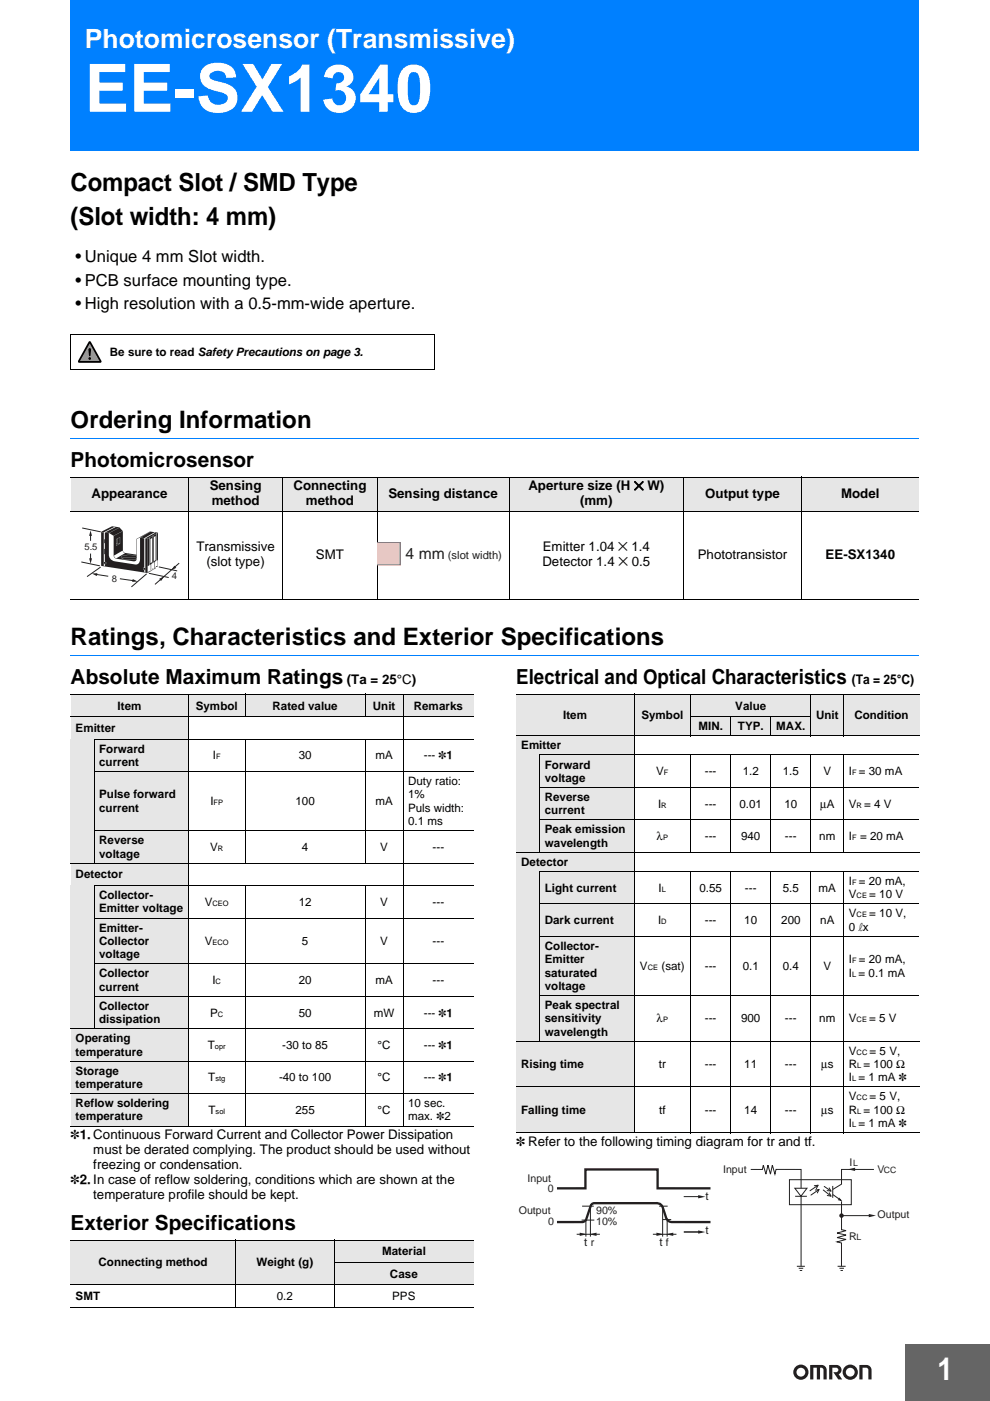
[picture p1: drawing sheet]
<svg xmlns="http://www.w3.org/2000/svg" width="210mm" height="297mm" viewBox="0 0 210 297" stroke-linecap="round" stroke-linejoin="round" font-family="sans-serif">
<path d="M15 0h180v32h-180z" fill="#0080ff"/>
<path d="M192 285h17.9v12h-17.9z" fill="#656565"/>
<path d="M192 284.9v12.1M192 285h17.9" fill="none" stroke="#656565" stroke-width=".21"/>
<g fill="#231f20">
<path d="M171.8 289.4h2.5a1.08 1.08 0 0 1 1 1.1v2h-.6v-2a.55 .55 0 0 0-.8-.5v2.5h-.6v-2.5h-.8v2.5h-.7z"/>
<path d="M182.3 289.4h.7a1.48 1.48 0 0 1 1.8 .7l.1 2.4h-.7v-2l-.1-.3-.4-.2h-.7v2.5h-.7z"/>
<path d="M175.9 289.4h.6a1.63 1.63 0 0 1 1.8 .4 1 1 0 0 1-.4 1.6l.7 1.1h-.8l-1-1.6h.5a.48 .48 0 0 0 .5-.4 .48 .48 0 0 0-.5-.5h-.8v2.5h-.6z"/>
<path d="M168.3 290.9a1.61 1.61 0 0 0 3.2 0 1.61 1.61 0 0 0-3.2 0zM168.9 290.9a.95 .95 0 0 1 1.9 0 .95 .95 0 0 1-1.9 0z"/>
<path d="M179.4 290.9a.95 .95 0 0 0 1.9 0 .95 .95 0 0 0-1.9 0zM178.7 290.9a1.65 1.65 0 0 1 3.3 0 1.65 1.65 0 0 1-3.3 0z"/>
</g>
<path d="M15 92.6h180v2.5h-180z" fill="#fff"/>
<path d="M15 93h180" fill="none" stroke="#0080ff" stroke-width=".21"/>
<path d="M15 138.5h180v2.5h-180z" fill="#fff"/>
<path d="M15 139h180" fill="none" stroke="#0080ff" stroke-width=".21"/>
<path d="M18.9 72.4l.4 .1 2.2 4-.1 .4h-4.6l-.2-.1v-.3z" fill="#000"/>
<path d="M19 72.8l2.1 3.7h-4.1z" fill="#ffdc01"/>
<g fill="#000">
<path d="M18.9 73.8h.3l.1 .3-.1 1.3-.2 .1-.1-.1-.2-1.3z"/>
<circle cx="19" cy="76" r=".29"/>
</g>
<path d="M15 70.9h77.2M15 70.9v7.4h77.2M92.2 70.9v7.5" fill="none" stroke="#000" stroke-width=".21"/>
<g fill="#e6e6e6">
<path d="M15 101.2h25v7.3h-25z"/>
<path d="M40 101.2h20v7.3h-20z"/>
<path d="M60 101.2h20v7.3h-20z"/>
<path d="M80 101.2h28v7.3h-28z"/>
<path d="M108 101.2h37v7.3h-37z"/>
<path d="M145 101.2h25v7.3h-25z"/>
<path d="M170 101.2h25v7.3h-25z"/>
</g>
<path d="M15 101.2h180M15 108.5h180M40 101.1v26M60 101.1v26M80 101.1v26M108 101.1v26M145 101.1v26M170 101.1v26M15 127h180" fill="none" stroke="#000" stroke-width=".21"/>
<path d="M20.4 121.8l2.6 .4M25.4 122.7l2.9 .4M31.6 121.5l4.2 .9M33.7 120.2l3.9 .8" fill="none" stroke="#231f20" stroke-width=".21"/>
<g fill="#231f20">
<path d="M28.2 122.8l1 .5-1.2 .1z"/>
<path d="M19.5 121.6l1.2-.1-.2 .6z"/>
</g>
<path d="M19.2 113.4v1.3M19.2 117.4v1.2" fill="none" stroke="#231f20" stroke-width=".21"/>
<g fill="#231f20">
<path d="M19.2 112.5l.3 1.1h-.6z"/>
<path d="M18.9 118.4h.6l-.3 1.1z"/>
</g>
<path d="M17.3 119.1l3.9 .9M17.4 111.9l4 .9M38 119.4l-5.1 4.5M21.3 120.2l-2.8 2.1M31.1 121.7l-3.2 2.7" fill="none" stroke="#231f20" stroke-width=".21"/>
<g fill="#231f20">
<path d="M37 119.9l.4 .5-1.1 .5z"/>
<path d="M33.8 122.7l1-.5-.6 1z"/>
<path d="M21.5 112.8l2.3-1.2 1.5 .2 .8 .8v3.8a.72 .72 0 0 0 .8 .9l2 .3 .1-3.3 2.8-1.6 1.7 .2v7.2l-.4 .1-.1 .3-.4 .2h-.3v.2l-.7 .3-.2 .3-9.9-1.5z"/>
</g>
<g fill="#fff">
<path d="M31.9 114.3l.4-.2v5.1l-.4 .2z"/>
<path d="M32.7 113.8l.3-.1v5l-.3 .3z"/>
<path d="M24.2 117.8l1.8-1 .5 .5-1.9 1.1z"/>
<path d="M80 116h6.4v2.8h-6.4z"/>
<path d="M24.9 114.2l.5-.3v1.3h-.5zM24.7 115.3l.2-.1 .5 .1-.7 .3zM24.7 114.3l.2-.1v1l-.2 .1zM24.6 114.3v1.4l.9-.4v-1.4z"/>
<path d="M32.9 119.2l.1-.1zM32.9 119.1l.1-.1zM33.2 113.2v5.7zM33.2 118.9h.2zM32.5 119.4l.2-.2zM32.1 119.7l.2-.1zM32.1 119.6l.2-.1zM32.4 113.6v5.8zM32.5 119.4l.2-.1zM31.7 119.9l.2-.2zM31.4 120.2l.1-.1zM31.3 120.1l.2-.1zM31.4 114.2l.2-.1v5.8l-.3 .2zM31.7 114.1v5.7zM31.7 119.9l.2-.1zM30.4 120.4l.4 .1v.3h-.4zM25.8 118a4.8 4.8 0 0 1 3.2-.1v.5a5.1 5.1 0 0 0-3.2-.1l-.1-.2zM25.9 118.4a3.9 3.9 0 0 1 3.1 .1 5 5 0 0 1-3.1-.1zM22.1 119.1l.4 .1v.4l-.4-.1zM22.1 116.4h.1v1.1h-.1zM22.1 114.3h.1v.9h-.1zM21.5 112.8l.5 .1v7.1h.2v-.4h.3v-.4l-.3-.1v-6.2l.9 .1v4.9a1.49 1.49 0 0 0 1.4 1.1l4.3 .7a.94 .94 0 0 0 .9-1.1v-4.6l.9 .1v6.3l-.2-.1v.5h.2v.5l.2 .1v-7.2h.5v7.2l.3-.4 .2 .2 .2-.1v-1.4l-.2 .1v-5.8l.6-.3v5.7l-.3 .2v1.4v-1.3v1.2l.3-.3h.3v-1.4l-.2 .1v-5.7l.6-.4v5.7l-.3 .2v1.4l.1-1.3v1.3l.2-.5 .3 .1v-1.2h-.2l.2-.2-.1 .1v-5.7l.1-.1-2.1 1.2-.4-.1 2-1.2h-.2l-2.1 1.2-.8-.1 2-1.3-2.8 1.6v3.6l-2.1-.3a1 1 0 0 0-1.2 .7 4.3 4.3 0 0 0 3.3 .3l-.2 .3-.5 .1-3.7-.6-.4-.3-.1-4.5 1.9-1-1.9 1-.9-.6 2.1-1.2-2.2 1.2-.8-.1 2.2-1.2h-.2l-2.3 1.1z"/>
</g>
<path d="M80 115h4.9v4.8h-4.9z" fill="#f287b6"/>
<path d="M79.9 115h5v4.8h-5" fill="none" stroke="#ed028c" stroke-width=".21"/>
<g fill="#e6e6e6">
<path d="M15 147.2h25v4.8h-25z"/>
<path d="M40 147.2h12v4.8h-12z"/>
<path d="M52 147.2h25.5v4.8h-25.5z"/>
<path d="M77.5 147.2h8v4.8h-8z"/>
<path d="M85.5 147.2h15v4.8h-15z"/>
<path d="M15 152h25v4.7h-25z"/>
<path d="M15 156.7h5v26.3h-5z"/>
<path d="M20 156.7h20v6.9h-20z"/>
<path d="M20 163.6h20v12.5h-20z"/>
<path d="M20 176.1h20v6.9h-20z"/>
<path d="M15 183h25v4.7h-25z"/>
<path d="M15 187.7h5v30.4h-5z"/>
<path d="M20 187.7h20v6.9h-20z"/>
<path d="M20 194.6h20v9.7h-20z"/>
<path d="M20 204.3h20v6.9h-20z"/>
<path d="M20 211.2h20v6.9h-20z"/>
<path d="M15 218.1h25v6.9h-25z"/>
<path d="M15 225h25v6.9h-25z"/>
<path d="M15 231.9h25v6.8h-25z"/>
<path d="M15 262.9h35v9.5h-35z"/>
<path d="M50 262.9h20.9v9.5h-20.9z"/>
<path d="M70.9 262.9h29.6v4.8h-29.6z"/>
<path d="M70.9 267.7h29.6v4.7h-29.6z"/>
</g>
<g fill="none" stroke="#000" stroke-width=".21">
<path d="M15 147.2h85.5M15 152h85.5M19.9 156.7h80.6M20 156.8v26.2M40 147.1v91.7M52 147.1v5M52 156.7v26.3M77.5 147.1v5M77.5 156.7v26.3M85.5 147.1v91.7M19.9 163.6h80.6M19.9 176.1h80.6"/>
<path d="M15 183h85.5M19.9 187.8h80.6M19.9 194.7h80.6M20 187.8v30.3M52 187.7v51.1M77.5 187.7v51.1M15 218.1h85.5M19.9 204.4h80.6M19.9 211.2h80.6M15 225h85.5M15 231.9h85.5M15 238.7h85.5"/>
<path d="M15 262.9h85.5M15 272.4h85.5M15 277.2h85.5M50 262.8v14.5M70.8 267.7h29.7M70.9 262.8v14.5"/>
</g>
<g fill="#e6e6e6">
<path d="M109.5 147.2h25v8.8h-25z"/>
<path d="M134.5 147.2h12v8.8h-12z"/>
<path d="M146.5 147.2h25.5v4.8h-25.5z"/>
<path d="M172 147.2h7v8.8h-7z"/>
<path d="M179 147.2h16v8.8h-16z"/>
<path d="M146.5 152h8.5v4h-8.5z"/>
<path d="M155 152h8.5v4h-8.5z"/>
<path d="M163.5 152h8.5v4h-8.5z"/>
<path d="M109.5 156h25v4.1h-25z"/>
<path d="M109.5 160.1h5v20.6h-5z"/>
<path d="M114.5 160.1h20v6.8h-20z"/>
<path d="M114.5 166.9h20v6.9h-20z"/>
<path d="M114.5 173.8h20v6.9h-20z"/>
<path d="M109.5 180.7h25v4.1h-25z"/>
<path d="M109.5 184.8h5v35.9h-5z"/>
<path d="M114.5 184.8h20v6.8h-20z"/>
<path d="M114.5 191.6h20v6.9h-20z"/>
<path d="M114.5 198.5h20v12.6h-20z"/>
<path d="M114.5 211.1h20v9.6h-20z"/>
<path d="M109.5 220.7h25v9.7h-25z"/>
<path d="M109.5 230.4h25v9.8h-25z"/>
</g>
<g fill="none" stroke="#000" stroke-width=".21">
<path d="M109.5 147.2h85.5M109.5 156h85.5M134.5 147.1v93.2M146.4 152h25.6M146.5 147.1v9M155 151.9v4.2M163.5 151.9v4.2M172 147.1v9M179 147.1v9M114.4 160.1h80.6M114.4 167h80.6M114.4 173.8h80.6"/>
<path d="M114.5 160.1v20.7M146.5 160v20.8M155 160v20.8M163.5 160v20.8M172 160v20.8M179 160v20.8M109.5 180.7h85.5M114.4 184.8h80.6M114.4 191.7h80.6M114.4 198.5h80.6M114.5 184.8v36M146.5 184.7v55.6"/>
<path d="M155 184.7v55.6M163.5 184.7v55.6M172 184.7v55.6M179 184.7v55.6M114.4 211.1h80.6M109.5 220.8h85.5M109.5 230.5h85.5M109.5 240.2h85.5"/>
</g>
<path d="M118.1 259.1h5.6a.93 .93 0 0 0 .7-.9l.9-2.7 .4-.3 13.6-.1a1.37 1.37 0 0 1 1.4 1.3 4.1 4.1 0 0 0 1.3 2.6l8.7 .1M118.1 252l6.1-.1v-4h15.3v4l11.2 .1" fill="none" stroke="#231f20" stroke-width=".49"/>
<path d="M123.5 255.7h2.4M178.6 257.7h6.2" fill="none" stroke="#231f20" stroke-width=".21"/>
<circle cx="178.5" cy="257.7" r=".48" fill="#231f20"/>
<path d="M139.8 255.7h1.8M140.6 258.6h1.8M159.2 247.9h2.5l.2-.9 .6 1.9 .4-1.9 .5 1.9 .4-1.9 .6 1.9 .2-1h5.3v20.6M167.4 250.1h13.2v5.3h-13.2zM176.6 251.4v2.6M178.5 254.7v6l1 .2-2 .5 2 .5-2 .5 2 .4-2 .5 1 .2v5M169 268.5h1.7M169.4 268.9h1M169.6 269.4h.5M177.7 268.5h1.7M178 268.9h1M178.3 269.4h.5" fill="none" stroke="#231f20" stroke-width=".21"/>
<path d="M168.6 251.9h2.6l-1.3 1.7z" fill="#fff"/>
<g fill="none" stroke="#231f20" stroke-width=".21">
<path d="M123.4 258.7h2.7M124.3 258.7v3.5M125.2 255.8v6.4M140.5 255.7v6.5M141.5 258.7v3.5M145 253.7h3.8M168.6 251.9h2.6l-1.3 1.7zM168.7 253.6h2.4M172.7 251.4l.8-.1-.3 .7M172.9 252.3l.8-.1-.3 .7M173.5 251.3l-1.7 1.2M173.7 252.2l-1.7 1.2"/>
<path d="M174.6 252.3l1.7 1.3M174.8 251.5l1.5 1M175.9 251.9l.4 .6-.9-.1M175.9 252.9l.4 .7-.8-.1M176.7 253.3l1.6 1.1M177.9 254l.5 .5-.7-.1M185.4 247.9h-6.9v3.2l-1.9 1.1M122.3 261.7h4.9M138.5 261.7h5M145 261.2h3.8"/>
</g>
<g fill="#231f20">
<path d="M179.8 247.9l1.6-.3v.7z"/>
<path d="M184.3 257.4l1.5 .3-1.5 .4z"/>
<path d="M148.1 253.4l1.5 .3-1.5 .4z"/>
<path d="M148.1 260.9l1.5 .3-1.5 .4z"/>
<path d="M139.2 261.3l1.6 .4-1.6 .3z"/>
<path d="M141.3 261.7l1.5-.4v.7z"/>
<path d="M123 261.3l1.5 .4-1.5 .3z"/>
<path d="M125 261.7l1.5-.4v.7z"/>
</g>
<text font-size="14.1" fill="#fff" x="18" y="23.7">EE-SX1340</text>
<text font-size="6.7" fill="#fff" x="198.8" y="292.5">1</text>
<text font-size="5.6" fill="#fff" x="18" y="10.3">Photomicrosensor (Transmissive)</text>
<g font-size="5.3">
<text x="15" y="40.5">Compact Slot / SMD Type</text>
<text x="15" y="47.6">(Slot width: 4 mm)</text>
</g>
<g font-size="5.1">
<text x="15" y="90.8">Ordering Information</text>
<text x="15" y="136.8">Ratings, Characteristics and Exterior Specifications</text>
</g>
<g font-size="4.4">
<text x="15" y="99.1">Photomicrosensor</text>
<text x="15" y="145">Absolute Maximum Ratings</text>
<text x="109.5" y="145">Electrical and Optical Characteristics</text>
<text x="15" y="260.7">Exterior Specifications</text>
</g>
<g font-size="3.7">
<text x="134.5" y="104">×</text>
<text x="131.1" y="116.9">×</text>
<text x="131.2" y="120.1">×</text>
</g>
<g font-size="3.5">
<text x="16" y="55.6">• Unique 4 mm Slot width.</text>
<text x="16" y="60.5">• PCB surface mounting type.</text>
<text x="16" y="65.5">• High resolution with a 0.5-mm-wide aperture.</text>
</g>
<text font-size="3.3" fill="#231f20" x="86" y="118.5">4 mm</text>
<g font-size="2.8">
<text x="19.4" y="105.6">Appearance</text>
<text x="44.5" y="104">Sensing</text>
<text x="44.9" y="107.2">method</text>
<text x="62.2" y="104">Connecting</text>
<text x="64.9" y="107.2">method</text>
<text x="82.4" y="105.6">Sensing distance</text>
<text x="112.1" y="104">Aperture size (H</text>
<text x="123" y="107.2">(mm)</text>
<text x="137.3" y="104">W)</text>
<text x="149.6" y="105.6">Output type</text>
<text x="178.4" y="105.6">Model</text>
<text x="41.7" y="116.9">Transmissive</text>
<text x="67" y="118.5">SMT</text>
<text x="115.1" y="116.9">Emitter 1.04</text>
<text x="133.9" y="116.9">1.4</text>
<text x="148" y="118.5">Phototransistor</text>
<text x="175.1" y="118.5">EE-SX1340</text>
<text x="43.8" y="120.1">(slot type)</text>
<text x="115" y="120.1">Detector 1.4</text>
<text x="134" y="120.1">0.5</text>
<text x="73.6" y="145">(Ta = 25°C)</text>
<text x="180.7" y="145">(Ta = 25°C)</text>
<text x="15" y="241.5">*1. Continuous Forward Current and Collector Power Dissipation</text>
<text x="19.8" y="244.7">must be derated complying. The product should be used without</text>
<text x="109.5" y="242.9">* Refer to the following timing diagram for tr and tf.</text>
<text x="15" y="251">*2. In case of reflow soldering, conditions which are shown at the</text>
<text x="19.8" y="247.8">freezing or condensation.</text>
<text x="19.8" y="254.2">temperature profile should be kept.</text>
</g>
<g font-size="2.5">
<text x="23.3" y="75.5">Be sure to read Safety Precautions on page 3.</text>
<text x="16" y="155.2">Emitter</text>
<text x="25" y="150.4">Item</text>
<text x="41.5" y="150.4">Symbol</text>
<text x="57.8" y="150.4">Rated value</text>
<text x="79.1" y="150.4">Unit</text>
<text x="87.8" y="150.4">Remarks</text>
<text x="119.4" y="152.4">Item</text>
<text x="136" y="152.4">Symbol</text>
<text x="148.1" y="154.8">MIN.</text>
<text x="156" y="150.4">Value</text>
<text x="156.5" y="154.8">TYP.</text>
<text x="164.7" y="154.8">MAX.</text>
<text x="173.1" y="152.4">Unit</text>
<text x="181.2" y="152.4">Condition</text>
<text x="21" y="159.6">Forward</text>
<text x="45.1" y="161">I</text>
<text x="63.4" y="161">30</text>
<text x="79.6" y="161">mA</text>
<text x="89.9" y="161">--- *1</text>
<text x="110.6" y="158.9">Emitter</text>
<text x="21" y="162.4">current</text>
<text x="86.6" y="166.5">Duty ratio:</text>
<text x="115.5" y="162.9">Forward</text>
<text x="115.5" y="165.8">voltage</text>
<text x="139.2" y="164.4">V</text>
<text x="149.5" y="164.4">---</text>
<text x="157.5" y="164.4">1.2</text>
<text x="166" y="164.4">1.5</text>
<text x="174.7" y="164.4">V</text>
<text x="180" y="164.4">I = 30 mA</text>
<text x="21" y="169.3">Pulse forward</text>
<text x="21" y="172.1">current</text>
<text x="44.6" y="170.7">I</text>
<text x="62.7" y="170.7">100</text>
<text x="79.6" y="170.7">mA</text>
<text x="86.6" y="169.3">1%</text>
<text x="86.6" y="172.1">Puls width:</text>
<text x="115.5" y="169.8">Reverse</text>
<text x="115.5" y="172.7">current</text>
<text x="139.6" y="171.2">I</text>
<text x="149.5" y="171.2">---</text>
<text x="156.8" y="171.2">0.01</text>
<text x="166.4" y="171.2">10</text>
<text x="173.9" y="171.2">μA</text>
<text x="180" y="171.2">V = 4 V</text>
<text x="21" y="179">Reverse</text>
<text x="86.6" y="174.9">0.1 ms</text>
<text x="115.5" y="176.7">Peak emission</text>
<text x="115.5" y="179.5">wavelength</text>
<text x="139.3" y="178.1">λ</text>
<text x="149.5" y="178.1">---</text>
<text x="157.2" y="178.1">940</text>
<text x="166.5" y="178.1">---</text>
<text x="173.8" y="178.1">nm</text>
<text x="180" y="178.1">I = 20 mA</text>
<text x="21" y="181.8">voltage</text>
<text x="44.6" y="180.4">V</text>
<text x="64.1" y="180.4">4</text>
<text x="80.7" y="180.4">V</text>
<text x="91.8" y="180.4">---</text>
<text x="110.6" y="183.6">Detector</text>
<text x="16" y="186.2">Detector</text>
<text x="21" y="190.6">Collector-</text>
<text x="115.5" y="189.1">Light current</text>
<text x="139.7" y="189.1">I</text>
<text x="148.3" y="189.1">0.55</text>
<text x="158" y="189.1">---</text>
<text x="166" y="189.1">5.5</text>
<text x="173.6" y="189.1">mA</text>
<text x="180" y="190.5">V</text>
<text x="180" y="187.6">I = 20 mA,</text>
<text x="184.4" y="190.5">= 10 V</text>
<text x="21" y="193.5">Emitter voltage</text>
<text x="21" y="197.5">Emitter-</text>
<text x="43.4" y="192">V</text>
<text x="63.4" y="192">12</text>
<text x="80.7" y="192">V</text>
<text x="91.8" y="192">---</text>
<text x="115.5" y="195.9">Dark current</text>
<text x="139.6" y="195.9">I</text>
<text x="149.5" y="195.9">---</text>
<text x="157.9" y="195.9">10</text>
<text x="165.7" y="195.9">200</text>
<text x="174" y="195.9">nA</text>
<text x="180" y="197.3">0 lx</text>
<text x="180" y="194.5">V</text>
<text x="184.4" y="194.5">= 10 V,</text>
<text x="21" y="200.3">Collector</text>
<text x="21" y="203.2">voltage</text>
<text x="43.4" y="200.3">V</text>
<text x="64.1" y="200.3">5</text>
<text x="80.7" y="200.3">V</text>
<text x="91.8" y="200.3">---</text>
<text x="115.5" y="201.4">Collector-</text>
<text x="21" y="207.2">Collector</text>
<text x="45.1" y="208.6">I</text>
<text x="63.4" y="208.6">20</text>
<text x="79.6" y="208.6">mA</text>
<text x="91.8" y="208.6">---</text>
<text x="115.5" y="204.2">Emitter</text>
<text x="115.5" y="207.1">saturated</text>
<text x="115.5" y="209.9">voltage</text>
<text x="135.7" y="205.6">V</text>
<text x="140.3" y="205.6">(sat)</text>
<text x="149.5" y="205.6">---</text>
<text x="157.5" y="205.6">0.1</text>
<text x="166" y="205.6">0.4</text>
<text x="174.7" y="205.6">V</text>
<text x="180" y="204.2">I = 20 mA,</text>
<text x="180" y="207.1">I = 0.1 mA</text>
<text x="21" y="210">current</text>
<text x="21" y="214.1">Collector</text>
<text x="44.6" y="215.5">P</text>
<text x="63.4" y="215.5">50</text>
<text x="79.3" y="215.5">mW</text>
<text x="89.9" y="215.5">--- *1</text>
<text x="115.5" y="213.9">Peak spectral</text>
<text x="16" y="221">Operating</text>
<text x="21" y="216.9">dissipation</text>
<text x="115.5" y="216.7">sensitivity</text>
<text x="115.5" y="219.6">wavelength</text>
<text x="139.3" y="216.7">λ</text>
<text x="149.5" y="216.7">---</text>
<text x="157.2" y="216.7">900</text>
<text x="166.5" y="216.7">---</text>
<text x="173.8" y="216.7">nm</text>
<text x="180" y="216.7">V</text>
<text x="184.4" y="216.7">= 5 V</text>
<text x="16" y="223.8">temperature</text>
<text x="16" y="227.9">Storage</text>
<text x="44.1" y="222.4">T</text>
<text x="59.9" y="222.4">-30 to 85</text>
<text x="80.1" y="222.4">°C</text>
<text x="89.9" y="222.4">--- *1</text>
<text x="110.6" y="226.4">Rising time</text>
<text x="139.7" y="226.4">tr</text>
<text x="149.5" y="226.4">---</text>
<text x="157.9" y="226.4">11</text>
<text x="166.5" y="226.4">---</text>
<text x="174.2" y="226.4">μs</text>
<text x="180" y="226.4">R = 100 Ω</text>
<text x="180" y="223.6">V</text>
<text x="184.4" y="223.6">= 5 V,</text>
<text x="16" y="230.7">temperature</text>
<text x="44.2" y="229.3">T</text>
<text x="59.2" y="229.3">-40 to 100</text>
<text x="80.1" y="229.3">°C</text>
<text x="89.9" y="229.3">--- *1</text>
<text x="180" y="229.3">I = 1 mA *</text>
<text x="180" y="233.3">V</text>
<text x="184.4" y="233.3">= 5 V,</text>
<text x="16" y="234.7">Reflow soldering</text>
<text x="16" y="237.6">temperature</text>
<text x="44.2" y="236.2">T</text>
<text x="62.7" y="236.2">255</text>
<text x="80.1" y="236.2">°C</text>
<text x="86.6" y="234.7">10 sec.</text>
<text x="86.6" y="237.6">max. *2</text>
<text x="110.6" y="236.2">Falling time</text>
<text x="139.8" y="236.2">tf</text>
<text x="149.5" y="236.2">---</text>
<text x="157.9" y="236.2">14</text>
<text x="166.5" y="236.2">---</text>
<text x="174.2" y="236.2">μs</text>
<text x="180" y="236.2">R = 100 Ω</text>
<text x="180" y="239">I = 1 mA *</text>
<text x="20.9" y="268.5">Connecting method</text>
<text x="54.4" y="268.5">Weight (g)</text>
<text x="81" y="266.1">Material</text>
<text x="16" y="275.7">SMT</text>
<text x="58.7" y="275.7">0.2</text>
<text x="82.7" y="270.9">Case</text>
<text x="83.2" y="275.7">PPS</text>
</g>
<g font-size="2.5" fill="#231f20">
<text x="149.7" y="254.5">t</text>
<text x="149.7" y="261.6">t</text>
<text x="123.9" y="264.2">t r</text>
<text x="139.9" y="264.2">t f</text>
</g>
<text font-size="2.4" fill="#231f20" x="95" y="118.5">(slot width)</text>
<g font-size="2.3" fill="#231f20">
<text x="111.9" y="250.6">Input</text>
<text x="153.4" y="248.7">Input</text>
<text x="180.2" y="247.2">I</text>
<text x="186.1" y="248.7">V</text>
<text x="110" y="257.4">Output</text>
<text x="116.2" y="252.7">0</text>
<text x="126.4" y="257.4">90%</text>
<text x="116.3" y="259.7">0</text>
<text x="126.4" y="259.8">10%</text>
<text x="180.1" y="263">R</text>
<text x="186.1" y="258.2">Output</text>
</g>
<g font-size="2" fill="#231f20">
<text x="17.9" y="116.7">5.5</text>
<text x="23.7" y="123.3">8</text>
<text x="36.4" y="122.9">4</text>
</g>
<g font-size="1.8" fill="#231f20">
<text x="180.9" y="247.2">L</text>
<text x="187.5" y="248.7">CC</text>
<text x="181.7" y="263">L</text>
</g>
<g font-size="1.6">
<text x="45.8" y="161">F</text>
<text x="140.8" y="164.4">F</text>
<text x="180.7" y="164.4">F</text>
<text x="45.3" y="170.7">FP</text>
<text x="140.3" y="171.2">R</text>
<text x="181.7" y="171.2">R</text>
<text x="140.6" y="178.1">P</text>
<text x="180.7" y="178.1">F</text>
<text x="46.2" y="180.4">R</text>
<text x="140.4" y="189.1">L</text>
<text x="180.7" y="187.6">F</text>
<text x="181.7" y="190.5">CE</text>
<text x="45.1" y="192">CEO</text>
<text x="140.3" y="195.9">D</text>
<text x="181.7" y="194.5">CE</text>
<text x="45.1" y="200.3">ECO</text>
<text x="45.7" y="208.6">C</text>
<text x="137.4" y="205.6">CE</text>
<text x="180.7" y="204.2">F</text>
<text x="180.7" y="207.1">L</text>
<text x="46.2" y="215.5">C</text>
<text x="140.6" y="216.7">P</text>
<text x="181.7" y="216.7">CE</text>
<text x="45.6" y="222.4">opr</text>
<text x="181.7" y="223.6">CC</text>
<text x="181.8" y="226.4">L</text>
<text x="45.7" y="229.3">stg</text>
<text x="180.7" y="229.3">L</text>
<text x="181.7" y="233.3">CC</text>
<text x="45.7" y="236.2">sol</text>
<text x="180.7" y="239">L</text>
<text x="181.8" y="236.2">L</text>
</g>
</svg>
